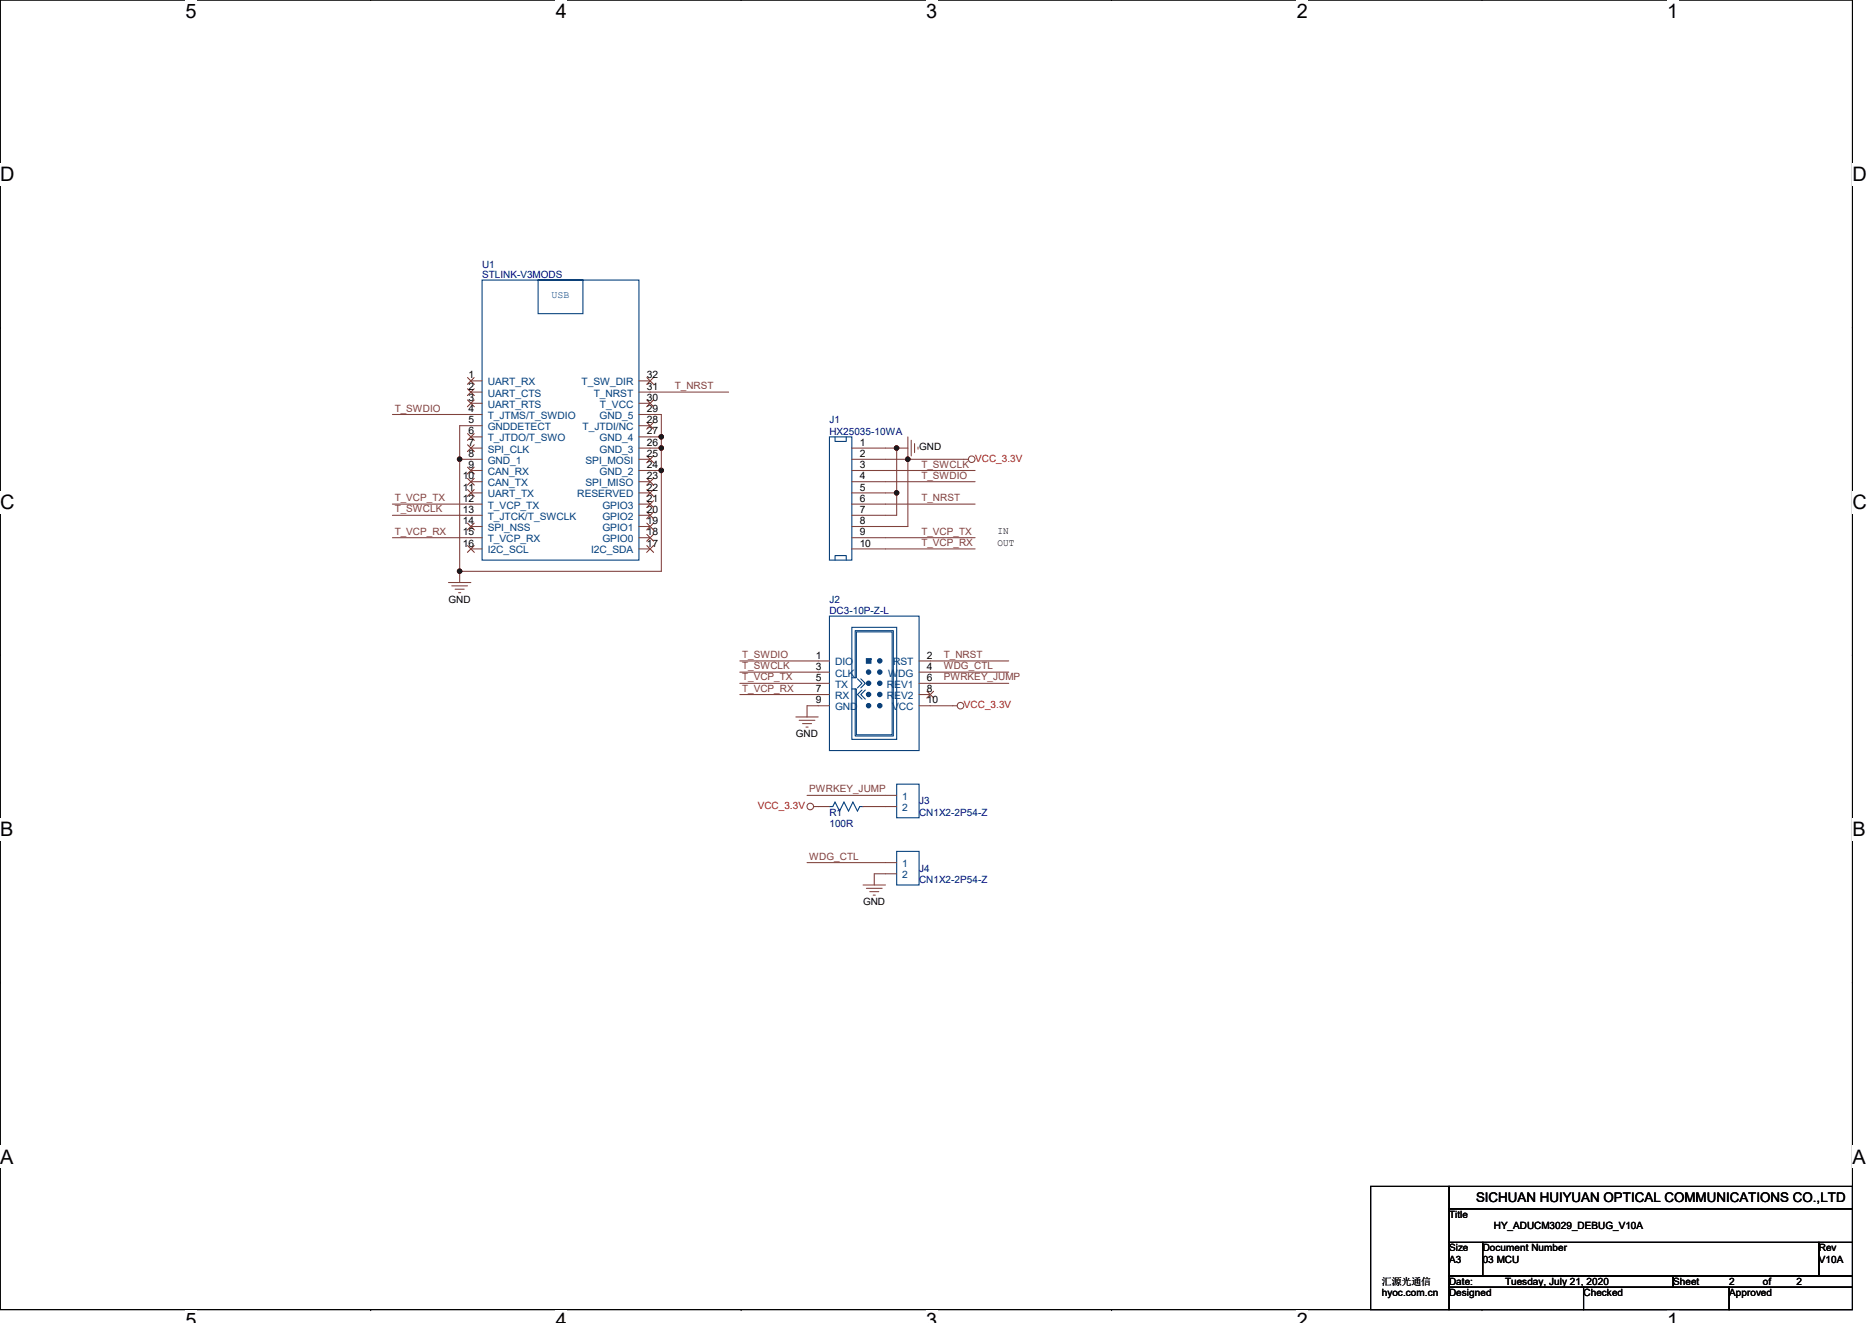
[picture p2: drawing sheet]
<svg xmlns="http://www.w3.org/2000/svg" width="297mm" height="210mm" viewBox="0 0 297 210" stroke-linecap="round" stroke-linejoin="round" font-family="sans-serif">
<path d="M0 0h293.9v207.9h-293.9z" fill="none" stroke="#000" stroke-width=".17"/>
<g fill="#fff">
<path d="M29.4 0h1.8v3.5h-1.8z"/>
<path d="M29.4 207.9h1.8v2h-1.8z"/>
</g>
<path d="M58.8 0h.1M58.8 207.9h.1" fill="none" stroke="#000" stroke-width=".17"/>
<g fill="#fff">
<path d="M88.2 0h1.8v3.5h-1.8z"/>
<path d="M88.2 207.9h1.8v2h-1.8z"/>
</g>
<path d="M117.6 0h.1M117.6 207.9h.1" fill="none" stroke="#000" stroke-width=".17"/>
<g fill="#fff">
<path d="M147 0h1.7v3.5h-1.7z"/>
<path d="M147 207.9h1.7v2h-1.7z"/>
</g>
<path d="M176.4 0h.1M176.4 207.9h.1" fill="none" stroke="#000" stroke-width=".17"/>
<g fill="#fff">
<path d="M205.8 0h1.7v3.5h-1.7z"/>
<path d="M205.8 207.9h1.7v2h-1.7z"/>
</g>
<path d="M235.2 0h.1M235.2 207.9h.1" fill="none" stroke="#000" stroke-width=".17"/>
<g fill="#fff">
<path d="M264.5 0h1.8v3.5h-1.8z"/>
<path d="M264.5 207.9h1.8v2h-1.8z"/>
<path d="M0 26h2.3v3.5h-2.3z"/>
<path d="M293.9 26h2.3v3.5h-2.3z"/>
<path d="M0 77.9h2.3v3.5h-2.3z"/>
<path d="M293.9 77.9h2.3v3.5h-2.3z"/>
</g>
<path d="M0 52h.1M293.9 52h.1" fill="none" stroke="#000" stroke-width=".17"/>
<g fill="#fff">
<path d="M0 129.9h2.1v3.5h-2.1z"/>
<path d="M293.9 129.9h2.1v3.5h-2.1z"/>
</g>
<path d="M0 103.9h.1M293.9 103.9h.1" fill="none" stroke="#000" stroke-width=".17"/>
<g fill="#fff">
<path d="M0 181.9h2.2v3.5h-2.2z"/>
<path d="M293.9 181.9h2.2v3.5h-2.2z"/>
</g>
<path d="M0 155.9h.1M293.9 155.9h.1M229.9 188.3h64v3.6h-64zM229.9 191.9h64v5.3h-64zM229.9 197.2h5.4v5.3h-5.4zM235.3 197.2h53.3v5.3h-53.3zM288.6 197.2h5.3v5.3h-5.3zM229.9 202.5h35.6v1.8h-35.6zM265.5 202.5h28.4v1.8h-28.4z" fill="none" stroke="#000" stroke-width=".17"/>
<g fill="none" stroke="#804040" stroke-width=".17">
<path d="M144.1 69.3v3.6M144.6 69.9v2.5M145.1 70.4v1.4M145.7 71v.3M152.9 72.9h.8M71.2 92.5h3.5M71.7 93h2.5M72.2 93.5h1.5M72.8 94.1h.3M126.3 113.8h3.5M126.8 114.3h2.5M127.3 114.9h1.5"/>
<path d="M127.9 115.4h.3M151.2 112h.7M129.1 128h.7M136.9 140.5h3.6M137.5 141h2.5M138 141.5h1.4M138.6 142.1h.3"/>
<circle cx="154.2" cy="72.9" r=".52"/>
<circle cx="152.4" cy="112" r=".52"/>
<circle cx="128.6" cy="128" r=".52"/>
</g>
<path d="M217.9 188.6h11.7v10.7h-11.7z" fill="#fff"/>
<path d="M217.5 188.3h12.4v19.6h-12.4zM229.9 188.3h64v3.6h-64zM229.9 191.9h64v5.3h-64zM229.9 197.2h5.4v5.3h-5.4zM235.3 197.2h53.3v5.3h-53.3zM288.6 197.2h5.3v5.3h-5.3zM229.9 204.3h21.4v3.6h-21.4zM229.9 202.5h35.6v1.8h-35.6zM251.3 204.3h23.1v3.6h-23.1zM265.5 202.5h28.4v1.8h-28.4zM274.4 204.3h19.5v3.6h-19.5z" fill="none" stroke="#000" stroke-width=".17"/>
<path d="M217.9 188.6h11.7v10.7h-11.7z" fill="#fff"/>
<path d="M217.5 188.3h12.4v19.6h-12.4zM229.9 188.3h64v3.6h-64zM229.9 191.9h64v5.3h-64zM229.9 197.2h5.4v5.3h-5.4zM235.3 197.2h53.3v5.3h-53.3zM288.6 197.2h5.3v5.3h-5.3zM229.9 204.3h21.4v3.6h-21.4zM229.9 202.5h35.6v1.8h-35.6zM251.3 204.3h23.1v3.6h-23.1zM265.5 202.5h28.4v1.8h-28.4zM274.4 204.3h19.5v3.6h-19.5z" fill="none" stroke="#000" stroke-width=".17"/>
<path d="M217.9 188.6h11.7v10.7h-11.7z" fill="#fff"/>
<path d="M217.5 188.3h12.4v19.6h-12.4zM229.9 204.3h21.4v3.6h-21.4zM251.3 204.3h23.1v3.6h-23.1zM274.4 204.3h19.5v3.6h-19.5z" fill="none" stroke="#000" stroke-width=".17"/>
<g fill="none" stroke="#003c77" stroke-width=".17">
<path d="M76.5 44.4h24.9v44.5h-24.9zM85.4 44.4h7.1v5.4h-7.1zM131.6 69.3h3.6v19.6h-3.6zM132.5 69.3v.8h1.8v-.8M131.6 97.8h14.2v21.3h-14.2zM132.5 88.9v-.7h1.8v.7M135.2 99.6h7.1v17.7h-7.1zM135.2 109.3h.5M135.2 107.6h.5v-7.5h6v16.7h-6v-7.5M135.7 107.6h.2v-7.3h5.7v16.3h-5.7v-7.3h-.2M136.1 107.7l.7 .8-.7 .7M136.6 107.7l.7 .8-.7 .7"/>
<path d="M136.8 109.5l-.7 .7 .7 .8M137.3 109.5l-.7 .7 .7 .8M131.6 128h.5l.4-.7 .7 1.4 .7-1.4 .7 1.4 .7-1.4 .8 1.4 .3-.7h.5M142.3 135.1h3.5v5.4h-3.5zM142.3 124.5h3.5v5.3h-3.5z"/>
</g>
<g fill="none" stroke="#804040" stroke-width=".17">
<path d="M62.3 65.8h14.2M72.9 72.9h3.6M72.9 72.9v17.8M74.7 60.5h1.8M74.7 62.2h1.8M74.7 64h1.8M74.7 69.3h1.8M74.7 71.1h1.8M74.7 74.7h1.8M74.7 76.5h1.8M74.7 78.2h1.8M76.5 67.6h-3.6v5.3"/>
<path d="M101.4 78.2h1.8M101.4 76.5h1.8M101.4 74.7h3.5M101.4 72.9h1.8M101.4 71.1h3.5M101.4 69.3h3.5M101.4 67.6h1.8M101.4 65.8h3.5v3.5M101.4 64h1.8M101.4 62.2h14.2M101.4 60.5h1.8M104.9 74.7v16h-32"/>
<path d="M104.9 71.1v3.6M104.9 69.3v1.8M135.2 71.1h7.1M135.2 72.9h8.9M135.2 74.7h19.5M135.2 76.5h19.5M135.2 78.2h7.1M142.3 78.2v3.6h-7.1M142.3 71.1v7.1M142.3 71.1h1.8M152.9 72.9h-8.8v10.7h-8.9M62.3 80h14.2"/>
<path d="M62.3 81.8h14.2M72.9 90.7v1.8M74.7 83.6h1.8M74.7 87.1h1.8M76.5 85.3h-14.2M101.4 87.1h1.8M101.4 85.3h1.8M101.4 83.6h1.8M101.4 81.8h1.8M101.4 80h1.8M135.2 80h19.5M135.2 85.3h19.5"/>
<path d="M135.2 87.1h19.5M117.4 110.2h14.2M117.4 104.9h14.2M117.4 106.7h14.2M117.4 108.5h14.2M131.6 112h-3.5v1.8M145.8 104.9h14.3M145.8 106.7h14.3M145.8 108.5h14.3M145.8 110.2h1.8M145.8 112h5.4M128.1 126.2h14.2"/>
<path d="M129.8 128h1.8M131.6 128h.1M136.9 128h.1M136.9 128h5.4M142.3 136.9h-14.2M142.3 138.7h-3.6v1.8"/>
</g>
<g fill="#003c77" stroke="#003c77" stroke-width=".17">
<path d="M137.5 104.5v.8h.7v-.8z" fill-rule="evenodd"/>
<circle cx="137.8" cy="110.2" r=".35"/>
<circle cx="137.8" cy="108.4" r=".35"/>
<circle cx="137.8" cy="106.7" r=".35"/>
<circle cx="139.6" cy="104.9" r=".35"/>
<circle cx="139.6" cy="106.7" r=".35"/>
<circle cx="139.6" cy="108.4" r=".35"/>
<circle cx="139.6" cy="110.2" r=".35"/>
<circle cx="137.8" cy="112" r=".35"/>
<circle cx="139.6" cy="112" r=".35"/>
</g>
<g fill="none" stroke="#804000" stroke-width=".16">
<path d="M74.2 59.9l1.1 1.1M75.2 59.9l-1 1.1M102.6 59.9l1.1 1.1M103.7 59.9l-1.1 1.1M74.2 61.7l1.1 1.1M74.2 63.5l1.1 1.1M74.2 68.8l1.1 1.1M74.2 70.6l1.1 1.1M74.2 74.1l1.1 1.1M74.2 75.9l1.1 1.1M74.2 77.7l1.1 1.1M75.2 61.7l-1 1.1"/>
<path d="M75.2 63.5l-1 1.1M75.2 68.8l-1 1.1M75.2 70.6l-1 1.1M75.2 74.1l-1 1.1M75.2 75.9l-1 1.1M75.2 77.7l-1 1.1M102.6 79.5l1.1 1.1M102.6 77.7l1.1 1.1M102.6 75.9l1.1 1.1M102.6 72.4l1.1 1M102.6 67l1.1 1.1M102.6 63.5l1.1 1.1"/>
<path d="M103.7 79.5l-1.1 1.1M103.7 77.7l-1.1 1.1M103.7 75.9l-1.1 1.1M103.7 72.4l-1.1 1M103.7 67l-1.1 1.1M103.7 63.5l-1.1 1.1M74.2 83l1.1 1.1M74.2 86.6l1.1 1.1M75.2 83l-1 1.1M75.2 86.6l-1 1.1M102.6 86.6l1.1 1.1M102.6 84.8l1.1 1.1"/>
<path d="M102.6 83l1.1 1.1M102.6 81.3l1.1 1M103.7 86.6l-1.1 1.1M103.7 84.8l-1.1 1.1M103.7 83l-1.1 1.1M103.7 81.3l-1.1 1M147.1 109.7l1.1 1.1M148.1 109.7l-1 1.1"/>
</g>
<g fill="#400000" stroke="#400000" stroke-width=".17">
<circle cx="72.9" cy="72.9" r=".35"/>
<circle cx="72.9" cy="90.7" r=".35"/>
<circle cx="104.9" cy="74.7" r=".35"/>
<circle cx="104.9" cy="71.1" r=".35"/>
<circle cx="104.9" cy="69.3" r=".35"/>
<circle cx="142.3" cy="78.2" r=".35"/>
<circle cx="142.3" cy="71.1" r=".35"/>
<circle cx="144" cy="72.9" r=".35"/>
</g>
<g font-size="3.2">
<text x="29.4" y="2.8">5</text>
<text x="88.2" y="2.8">4</text>
<text x="147" y="2.8">3</text>
<text x="205.8" y="2.8">2</text>
<text x="264.5" y="2.8">1</text>
<text x="0" y="28.8">D</text>
<text x="293.9" y="28.8">D</text>
<text x="0" y="80.8">C</text>
<text x="293.9" y="80.8">C</text>
<text x="0" y="132.7">B</text>
<text x="293.9" y="132.7">B</text>
<text x="0" y="184.7">A</text>
<text x="293.9" y="184.7">A</text>
<text x="29.4" y="210.7">5</text>
<text x="88.2" y="210.7">4</text>
<text x="147" y="210.7">3</text>
<text x="205.8" y="210.7">2</text>
<text x="264.5" y="210.7">1</text>
</g>
<text font-size="2.1" x="234.2" y="190.7">SICHUAN HUIYUAN OPTICAL COMMUNICATIONS CO.,LTD</text>
<g font-size="1.6" fill="#000080">
<text x="76.5" y="42.5">U1</text>
<text x="76.5" y="44.1">STLINK-V3MODS</text>
<text x="131.6" y="67.2">J1</text>
<text x="131.6" y="69">HX25035-10WA</text>
<text x="131.6" y="95.7">J2</text>
<text x="131.6" y="97.4">DC3-10P-Z-L</text>
<text x="131.6" y="129.4">R1</text>
<text x="131.6" y="131.2">100R</text>
<text x="145.8" y="127.7">J3</text>
<text x="145.8" y="129.4">CN1X2-2P54-Z</text>
<text x="145.8" y="138.3">J4</text>
<text x="145.8" y="140.1">CN1X2-2P54-Z</text>
</g>
<text font-size="1.6" fill="#003c77" x="87.5" y="47.3">USB</text>
<g font-size="1.6" fill="#804040">
<text x="62.6" y="65.3">T_SWDIO</text>
<text x="107.1" y="61.8">T_NRST</text>
<text x="146.2" y="74.2">T_SWCLK</text>
<text x="146.2" y="76">T_SWDIO</text>
<text x="62.6" y="81.3">T_SWCLK</text>
<text x="62.6" y="79.5">T_VCP_TX</text>
<text x="146.2" y="79.5">T_NRST</text>
<text x="62.6" y="84.9">T_VCP_RX</text>
<text x="146.2" y="86.7">T_VCP_RX</text>
<text x="146.2" y="84.9">T_VCP_TX</text>
<text x="117.7" y="104.4">T_SWDIO</text>
<text x="117.7" y="106.2">T_SWCLK</text>
<text x="117.7" y="108">T_VCP_TX</text>
<text x="149.8" y="106.2">WDG_CTL</text>
<text x="149.8" y="108">PWRKEY_JUMP</text>
<text x="149.8" y="104.4">T_NRST</text>
<text x="117.7" y="109.8">T_VCP_RX</text>
<text x="128.4" y="125.8">PWRKEY_JUMP</text>
<text x="128.4" y="136.4">WDG_CTL</text>
</g>
<g font-size="1.6">
<text x="74.4" y="60.1">1</text>
<text x="74.4" y="61.8">2</text>
<text x="74.4" y="63.6">3</text>
<text x="74.4" y="65.4">4</text>
<text x="102.6" y="65.4">29</text>
<text x="102.6" y="61.8">31</text>
<text x="102.6" y="63.6">30</text>
<text x="102.6" y="60.1">32</text>
<text x="74.4" y="67.2">5</text>
<text x="74.4" y="69">6</text>
<text x="74.4" y="70.7">7</text>
<text x="102.6" y="70.7">26</text>
<text x="102.6" y="69">27</text>
<text x="102.6" y="67.2">28</text>
<text x="136.4" y="70.7">1</text>
<text x="145.8" y="71.5">GND</text>
<text x="73.5" y="76.1">10</text>
<text x="73.5" y="77.9">11</text>
<text x="74.4" y="72.5">8</text>
<text x="74.4" y="74.3">9</text>
<text x="102.6" y="76.1">23</text>
<text x="102.6" y="72.5">25</text>
<text x="102.6" y="74.3">24</text>
<text x="102.6" y="77.9">22</text>
<text x="136.4" y="72.5">2</text>
<text x="136.4" y="74.3">3</text>
<text x="136.4" y="76.1">4</text>
<text x="136.4" y="77.9">5</text>
<text x="73.5" y="79.6">12</text>
<text x="73.5" y="81.4">13</text>
<text x="73.5" y="83.2">14</text>
<text x="102.6" y="83.2">19</text>
<text x="102.6" y="81.4">20</text>
<text x="102.6" y="79.6">21</text>
<text x="136.4" y="79.6">6</text>
<text x="136.4" y="81.4">7</text>
<text x="136.4" y="83.2">8</text>
<text x="73.5" y="85">15</text>
<text x="73.5" y="86.7">16</text>
<text x="102.6" y="85">18</text>
<text x="102.6" y="86.7">17</text>
<text x="136.4" y="85">9</text>
<text x="136.4" y="86.7">10</text>
<text x="158.3" y="86.6">OUT</text>
<text x="158.3" y="84.8">IN</text>
<text x="71.2" y="95.7">GND</text>
<text x="129.5" y="104.5">1</text>
<text x="129.5" y="106.3">3</text>
<text x="147.1" y="104.5">2</text>
<text x="147.1" y="106.3">4</text>
<text x="129.5" y="108.1">5</text>
<text x="129.5" y="109.9">7</text>
<text x="129.5" y="111.6">9</text>
<text x="147.1" y="108.1">6</text>
<text x="147.1" y="109.9">8</text>
<text x="147.1" y="111.6">10</text>
<text x="126.3" y="117">GND</text>
<text x="136.9" y="143.7">GND</text>
<text x="229.9" y="193.3">Title</text>
<text x="237" y="195.1">HY_ADUCM3029_DEBUG_V10A</text>
<text x="219.3" y="203.9">汇源光通信</text>
<text x="229.9" y="200.4">A3</text>
<text x="229.9" y="198.6">Size</text>
<text x="229.9" y="203.9">Date:</text>
<text x="235.3" y="200.4">03 MCU</text>
<text x="235.3" y="198.6">Document Number</text>
<text x="238.8" y="203.9">Tuesday, July 21, 2020</text>
<text x="265.5" y="203.9">Sheet</text>
<text x="274.4" y="203.9">2</text>
<text x="279.7" y="203.9">of</text>
<text x="285" y="203.9">2</text>
<text x="288.6" y="198.6">Rev</text>
<text x="288.6" y="200.4">V10A</text>
<text x="219.3" y="205.7">hyoc.com.cn</text>
<text x="229.9" y="205.7">Designed</text>
<text x="251.3" y="205.7">Checked</text>
<text x="274.4" y="205.7">Approved</text>
</g>
<g font-size="1.6" fill="#004080">
<text x="77.4" y="61.2">UART_RX</text>
<text x="77.4" y="62.9">UART_CTS</text>
<text x="77.4" y="64.7">UART_RTS</text>
<text x="92.3" y="61.2">T_SW_DIR</text>
<text x="94.2" y="62.9">T_NRST</text>
<text x="95.2" y="64.7">T_VCC</text>
<text x="77.4" y="66.5">T_JTMS/T_SWDIO</text>
<text x="77.4" y="68.3">GNDDETECT</text>
<text x="77.4" y="70.1">T_JTDO/T_SWO</text>
<text x="77.4" y="71.8">SPI_CLK</text>
<text x="92.4" y="68.3">T_JTDI/NC</text>
<text x="95.1" y="71.8">GND_3</text>
<text x="95.1" y="70.1">GND_4</text>
<text x="95.1" y="66.5">GND_5</text>
<text x="77.4" y="73.6">GND_1</text>
<text x="77.4" y="75.4">CAN_RX</text>
<text x="77.4" y="77.2">CAN_TX</text>
<text x="92.9" y="77.2">SPI_MISO</text>
<text x="92.9" y="73.6">SPI_MOSI</text>
<text x="95.1" y="75.4">GND_2</text>
<text x="77.4" y="79">UART_TX</text>
<text x="77.4" y="80.7">T_VCP_TX</text>
<text x="77.4" y="82.5">T_JTCK/T_SWCLK</text>
<text x="91.6" y="79">RESERVED</text>
<text x="95.6" y="82.5">GPIO2</text>
<text x="95.6" y="80.7">GPIO3</text>
<text x="77.4" y="84.3">SPI_NSS</text>
<text x="77.4" y="86.1">T_VCP_RX</text>
<text x="77.4" y="87.8">I2C_SCL</text>
<text x="93.8" y="87.8">I2C_SDA</text>
<text x="95.6" y="86.1">GPIO0</text>
<text x="95.6" y="84.3">GPIO1</text>
<text x="132.5" y="105.6">DIO</text>
<text x="132.5" y="107.4">CLK</text>
<text x="140.9" y="107.4">WDG</text>
<text x="141.7" y="105.6">RST</text>
<text x="132.5" y="109.2">TX</text>
<text x="132.5" y="111">RX</text>
<text x="132.5" y="112.7">GND</text>
<text x="140.7" y="109.2">REV1</text>
<text x="140.7" y="111">REV2</text>
<text x="141.5" y="112.7">VCC</text>
<text x="143.2" y="127">1</text>
<text x="143.2" y="128.7">2</text>
<text x="143.2" y="137.6">1</text>
<text x="143.2" y="139.4">2</text>
</g>
<g font-size="1.6" fill="#f00">
<text x="154.7" y="73.3">VCC_3.3V</text>
<text x="152.9" y="112.4">VCC_3.3V</text>
<text x="120.2" y="128.4">VCC_3.3V</text>
</g>
</svg>
